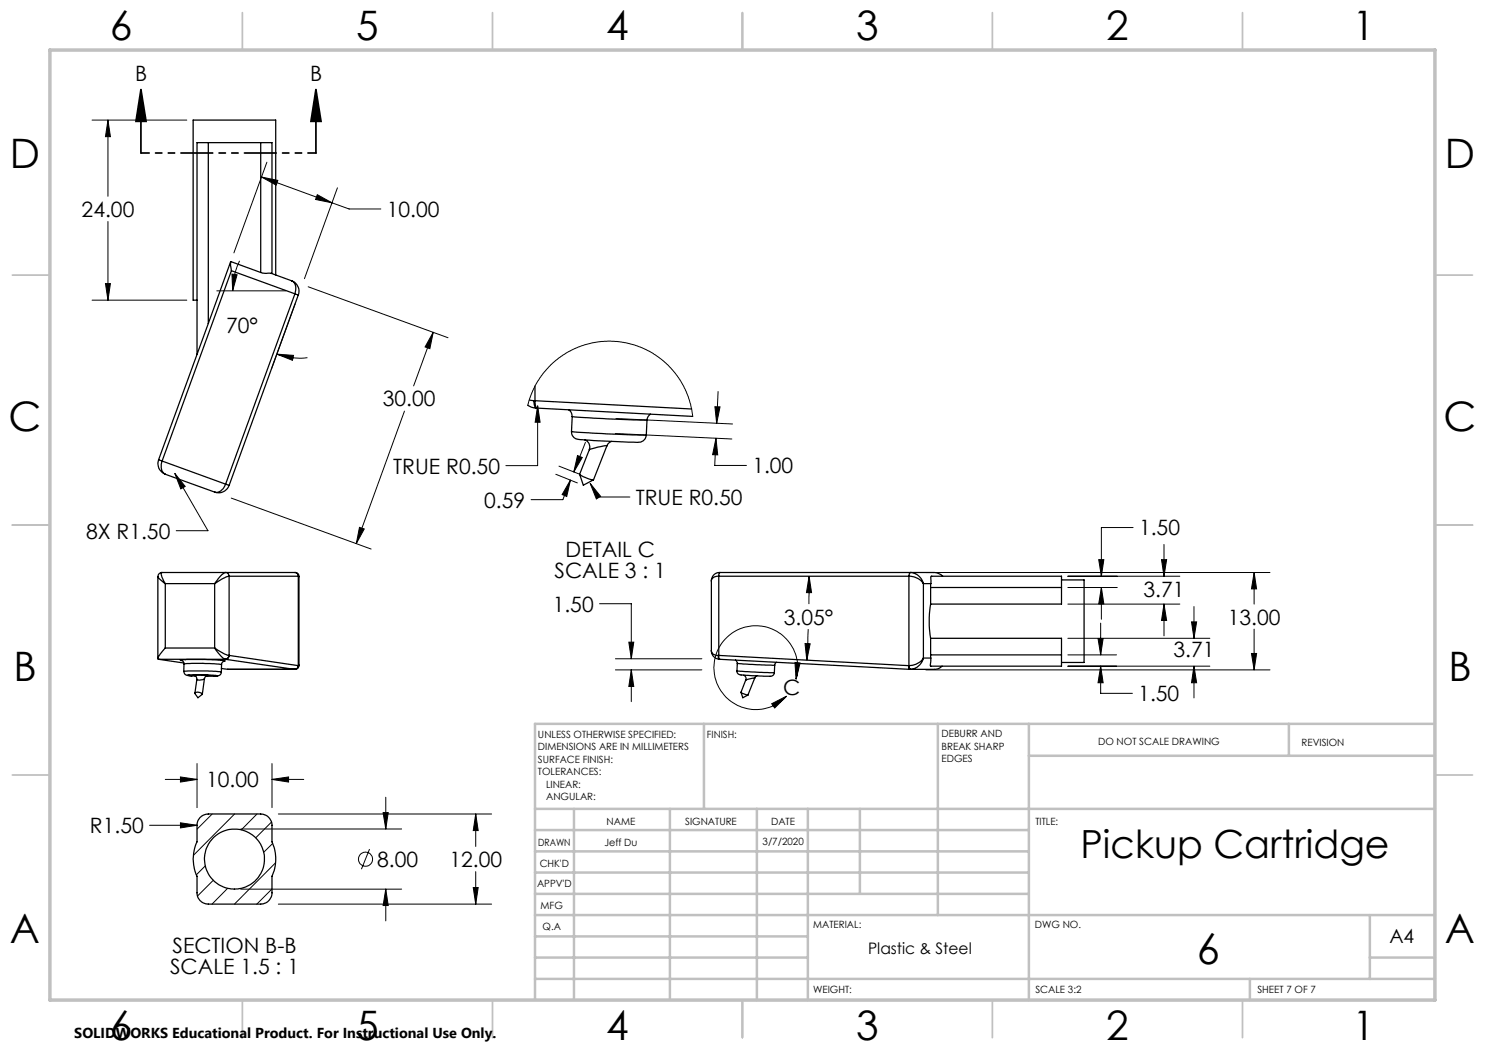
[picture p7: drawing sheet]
<svg xmlns="http://www.w3.org/2000/svg" width="297mm" height="210mm" viewBox="0 0 297 210" stroke-linecap="round" stroke-linejoin="round" font-family="sans-serif">
<g fill="none" stroke="#000" stroke-width=".2">
<path d="M18.4 24h19M21.6 24l.5 3.3h-1zM21.6 24v15.3M52.3 35.4l3.3 .7-.4 .9zM52.3 35.4l14.1 5.2M53.4 32.4l-6.6 18.2M63.5 38.9l2.9 1.7-3.3-.7zM67.5 37.6l-6.6 18.1M21.1 56.7h1l-.5 3.3zM21.6 44.3v15.7M43.4 58.2h13.8M46.4 54.8l1 .2-.9 3.2z"/>
<path d="M47.9 52.2a14.1 14.1 0 0 0-1.4 6M61.6 57.4l28 10.1M66.4 40.6l3.4 1.2h6.4M18.4 60h19M55.4 70.8l3.3 .3-.2 1zM55.4 70.8a13.4 13.4 0 0 0 6.1 .7M59 60.8l-4.7 13M86.6 66.5l-.6 3.2-1-.3zM86.6 66.5l-3.9 10.7M143.6 78.3l-.3 6.4M35 94.7l2 2.6-.8 .5zM35 94.7l6.6 11.4h-6.4"/>
<path d="M46.2 99.6l28 10.2M80.9 82.2l-9.6 26.5M105.6 81.1l.9-2.9 1.5-2.6 2.2-2.7 1.6-1.3 2.8-1.7 2.3-.9 3.4-.7h3.1l3.5 .7 2.2 .9 2.1 1.2 2.3 1.8 1.9 2.2 1.7 2.8 1 3.1 .4 2.3M107.5 81.2l.5 3.2h-1zM107.5 81.2v11.9h-6.3M111.2 94.9l4.3 1.7M111.8 93.2l4.3 1.7M114.1 96l-.8 3.3-.9-.4zM114.1 96l-1.5 3.9h-6.4M115.5 91.1l1 .4-1.7 2.9zM117.1 88.5l-2.3 5.9M118 96.7l2.1 2.6-.8 .5z"/>
<path d="M118 96.7l1.6 2.7h6.4M123 86.7l23.4 1.1M123.2 83.7l23.3 1.1M143 81.3l1 .1-.7 3.3zM143.2 87.7l.3 3.3-1-.1zM143.2 87.7l-.3 5.4h6.4M71.9 105.5l.9 .3-1.5 2.9zM161.8 115.2l.5 3.3h-1zM161.8 115.2v5.6M185.2 114.5h68.8M213.6 115.2h22.4M213.6 117.5h9.8"/>
<path d="M219.7 111.9h1.1l-.5 3.3zM220.3 117.5l.5 3.3h-1.1zM220.3 117.5v6.4M226.6 105.5h-6.3v9.7M232.3 111.9h1l-.5 3.3zM232.8 108.9v6.3M250.8 114.5l.5 3.3h-1zM250.8 114.5v6.3M119.9 120.7h6.4v11.1M123.1 134h17.3M123.1 131.8h17.3M125.8 128.4h1l-.5 3.4z"/>
<path d="M126.3 134l.5 3.3h-1zM126.3 134v6.3M159 132.5l1 .1-.8 3.2zM159.2 135.8a8.4 8.4 0 0 0-8.8-10.6 8.4 8.4 0 0 0-6.8 12 8.4 8.4 0 0 0 13.7 2M161 128.7l1 .1-.6 3.2zM161.6 125.8l-.2 6.2M185.2 134h68.8M213.6 127.7h28.4M213.6 133.2h28.4M213.6 120.8h22.4M213.6 131h9.7M219.6 127.7h1l-.5 3.3z"/>
<path d="M220.1 133.2v5.5h6.4M220.1 124.6v6.4M220.1 133.2l.5 3.4h-1zM232.8 120.8l.5 3.3h-1zM232.8 120.8v6.4M238.3 124.4h1l-.5 3.3zM238.8 133.2l.5 3.4h-1zM238.8 121.3v6.4M238.8 133.2v6.4M250.3 130.7h1l-.5 3.3zM250.8 125.8v8.2M33.1 155.9h6.3"/>
<path d="M36.1 155.4l3.3 .5-3.3 .5zM39.4 152.7v8.8M54.4 155.9l3.3-.5v1zM54.4 152.7v8.8M54.4 155.9h6.3M77.2 159.4v6.4M154.3 140.7l3-1.5-2.4 2.4zM29.9 165.1h9.5M36.1 164.6l3.3 .5-3.3 .5zM41.1 173.2l-1.8 1.8M42.4 162.8l-3 3M42.7 176.1l-3.2 3.1"/>
<path d="M45.5 177.7l-3.1 3.1M46.9 162.8l-8.2 8.3M48.2 177.8h32.1M48.2 165.8h32.1M51.4 162.8l-3.1 3.2M54.3 164.4l-3.1 3.2M54.4 177.8l-3 3M54.5 168.7l-1.8 1.8M55.1 172.6l-8.2 8.2M55.7 162.8h42.6M73.9 169.8l-1.6 4M76.6 162.5h1l-.4 3.3z"/>
<path d="M77.2 177.8l.4 3.3h-1zM77.2 177.8v6.4M94.7 177.5h.9l-.5 3.3zM95.1 162.8l.5 3.3h-.9zM95.1 162.8v6.5M95.1 174.3v6.5M55.7 180.8h42.6"/>
<circle cx="73.1" cy="171.8" r="1.4"/>
</g>
<path d="M28.2 17.9l1 6.4h-2zM28.2 17.9v12.7M63.2 17.9l1 6.4h-2zM63.2 17.9v12.7" fill="none" stroke="#000" stroke-width=".35"/>
<path d="M63.2 30.6h-35" fill="none" stroke="#000" stroke-width=".35" stroke-dasharray="6.3 1.3 1.3 1.3 1.3 1.3" stroke-dashoffset="4.7"/>
<g fill="none" stroke="#c0c0c0" stroke-width=".35">
<path d="M48.5 2.5v7.5M98.5 2.5v7.5M148.5 2.5v7.5M198.5 2.5v7.5M248.5 2.5v7.5M2.5 55h7.5M287 55h7.5M2.5 105h7.5M287 105h7.5M2.5 155h7.5M287 155h7.5M48.5 200v7.5"/>
<path d="M98.5 200v7.5M148.5 200v7.5M198.5 200v7.5M248.5 200v7.5"/>
</g>
<g fill="none" stroke="#c0c0c0" stroke-width=".5">
<path d="M140.8 144.8v17M187.6 144.8v38.2M205.8 144.8v55.2M205.8 151.2h81.2M257.8 144.8v6.4M287 144.8h-180v55.2M107 161.8h180M107 178.8h98.8M107 174.5h98.8M107 170.3h98.8M107 166h98.8M114.8 161.8v38.2"/>
<path d="M134 161.8v38.2M151.4 161.8v38.2M161.6 161.8v38.2M172 161.8v17M107 195.8h180M107 191.5h54.6M107 187.3h54.6M107 183h180M250 195.8v4.2M274 191.5h13M274 183v12.8"/>
</g>
<path d="M10 10h277v190h-277z" fill="none" stroke="#c0c0c0" stroke-width=".7"/>
<g fill="#000">
<path d="M63.2 17.9l1 6.4h-2zM28.2 17.9l1 6.4h-2z"/>
<path d="M46.4 54.8l1 .2-.9 3.2zM55.4 70.8l3.3 .3-.2 1zM71.9 105.5l.9 .3-1.5 2.9zM86.6 66.5l-.6 3.2-1-.3zM63.5 38.9l2.9 1.7-3.3-.7zM52.3 35.4l3.3 .7-.4 .9zM21.1 56.7h1l-.5 3.3zM21.6 24l.5 3.3h-1zM35 94.7l1.2 3.1 .8-.5zM250.3 130.7h1l-.5 3.3zM250.8 114.5l.5 3.3h-1zM125.8 128.4h1l-.5 3.4zM126.3 134l.5 3.3h-1zM238.3 124.4h1l-.5 3.3zM238.8 133.2l.5 3.4h-1zM232.8 120.8l.5 3.3h-1zM232.3 111.9h1l-.5 3.3zM219.6 127.7h1l-.5 3.3zM220.1 133.2l.5 3.4h-1zM220.3 117.5l.5 3.3h-1.1zM219.7 111.9h1.1l-.5 3.3zM161 128.7l1 .1-.6 3.2zM161.8 115.2l.5 3.3h-1zM77.2 177.8l.4 3.3h-1zM76.6 162.5h1l-.4 3.3zM36.1 155.4l3.3 .5-3.3 .5zM54.4 155.9l3.3-.5v1zM94.7 177.5h.9l-.5 3.3zM95.1 162.8l.5 3.3h-.9zM36.1 164.6v1l3.3-.5zM143 81.3l1 .1-.7 3.3zM143.2 87.7l.3 3.3-1-.1zM107.5 81.2l-.5 3.2h1zM118 96.7l1.3 3.1 .8-.5zM115.5 91.1l1 .4-1.7 2.9zM114.1 96l-.8 3.3-.9-.4z"/>
<path d="M159 132.5l1 .1-.8 3.2zM154.3 140.7l3-1.5-2.4 2.4z"/>
</g>
<g fill="none" stroke="#000" stroke-width=".25">
<path d="M41.7 28.5h-2.3v42.4M41.7 28.5v36.2M41.7 28.5h10.4M52.1 28.5h2.3v26.2M52.1 28.5v26M46.1 52.3v.9l.2 .9M46.1 52.3l-4.4 12.4M46.1 52.3l6 2.2M46.3 54.1l-13.9 38.1M46.3 54.1l12.7 4.7M52.1 54.5l1 .2 1.1-.1 4.1 1.6M55.1 55v-31h-16.5v36h.8"/>
<path d="M58.3 56.2a1.98 1.98 0 0 1 .7 2.6M58.3 56.2a2.23 2.23 0 0 1 1.4 2.8M59 58.8l.7 .2M59 58.8l-13.9 38M59.7 59l-13.9 38.1M41.7 64.7l-10 27.3M107 77.2v2.9M31.7 92l.7 .2M31.7 92a2.25 2.25 0 0 0 1.4 2.9M32.4 92.2a2.09 2.09 0 0 0 .7 2.7M32.4 92.2l12.7 4.6M33.1 94.9l9.8 3.5"/>
<path d="M45.1 96.8l.7 .3M45.1 96.8a1.97 1.97 0 0 1-2.2 1.6M45.8 97.1a2.25 2.25 0 0 1-2.9 1.3M105.6 81.1l.7 .3 1 .2M105.9 80l.9 .1M106.8 80.1a1.37 1.37 0 0 0 .5 1.5M106.8 80.1h.2M107 80.1a1.38 1.38 0 0 0 .5 1.5M107 80.1l31.3 1.7M107.3 81.6h.2M107.5 81.6l31 1.7M113.7 82h.1a1.5 1.5 0 0 1 .6 1.3"/>
<path d="M114.3 86.3a1.55 1.55 0 0 0 1.7 1.6M114.3 86.3l7 .5 8 .2M114.4 83.3l7 .5 8 .2-.1 3M114.4 83.3l-.1 3M115.9 94.9l.8 2.1 2-1M116 87.9l11.5 .6M117 88a1.43 1.43 0 0 1 .9 1.9M121.4 89.1l-2.7 6.8a5.6 5.6 0 0 1-2.8-1M121.4 89.1l-2 .4-1.5 .4-2 5M122.3 88.3l-.7 .4-.2 .5M129.3 87a1.63 1.63 0 0 1-1.7 1.5M130.1 82.8l-.5 .6-.2 .6"/>
<path d="M32.4 114.5a.83 .83 0 0 0-.8 .8M32.4 114.5h-.1a2.77 2.77 0 0 0 .8 2.2M32.4 114.5h26.6M33.1 116.7l-1.1-.9-.4-.5v16.4M33.1 116.7h9.8M33.1 116.7v12.9M42.9 116.7v12.9M45.8 115.2l-1.5 .6-1.4 .9M45.8 115.2a.68 .68 0 0 0-.4-.6 .68 .68 0 0 0-.8 .2l-.9 .9-.8 1M45.8 115.2v15.9M45.8 115.2h13.9M59 114.5a.79 .79 0 0 1 .8 .8"/>
<path d="M59 114.5a.67 .67 0 0 1 .7 .7M59.7 115.2l.1 .1v17.7M59.7 115.2v17.9M142.3 116.2v13.9M143.8 115.2a1.22 1.22 0 0 0-1.5 1M143.8 115.2h38M143.8 115.2v15.9M144 114.5a1.64 1.64 0 0 0-1.7 1.7M144 114.5l-.1 .1-.1 .6M144 114.5h42.9l.8 .2 .8 .5M181.8 115.2a3.4 3.4 0 0 1 2.9 1.5M181.8 115.2l.2-.7a2.73 2.73 0 0 1 2.7 2.2"/>
<path d="M181.8 115.2v17.9M184.7 116.7h1.5M184.7 116.7v14.9M186.1 117.5v3.3M186.1 117.5h26.2M186.2 116.7v-1.5h26.1v2.3M186.2 116.7l-.1 .8M212.3 116h4.5v16.5h-4.5M212.3 117.5v3.3h-26.2M31.7 131.9h13.4M31.7 131.9l5.1 .7M33.1 129.6l-.6 .6a2.46 2.46 0 0 0-.9 1.6l.1 .1"/>
<path d="M33.1 129.6h9.8M36.3 132.1l-.2-.1 1.2-.1h3.8l3.9 .3h-.2M36.3 132.1l.4 .2 .1 .5M36.8 134.3a.98 .98 0 0 0 1.2 .8l.3 .1M36.8 132.8l3.8-.1 3.7 .2M36.8 132.8v1.5l4.7-.1 2.8 .2M38.8 135.1l-.2-.1 3.1 .1-.6 .2-.2 .4M38.8 135.1a.71 .71 0 0 1 .6 .8M39 138.6a1.21 1.21 0 0 1 1.5 .2l-.9 .8zM39.1 135.2l-1.6-.1 3.6-.1 2.4 .1-2.3 .1M39.4 135.9l-.4 2.7M40.9 135.7a1.77 1.77 0 0 1-1.5 .2"/>
<path d="M40.9 135.7l-.4 3.1M42.9 129.6l.5 .7a4.4 4.4 0 0 0 1.7 1.6M42.9 129.6l2 1.2 .9 .3M44.3 134.4a1.18 1.18 0 0 1-1.5 .8M44.3 133.7l1.2 .2h13.5M44.3 132.9v1.5M44.8 132.2l-.4 .3-.1 .4M45.1 131.9h.1M45.1 131.9l13.8 2M45.8 131.1a.79 .79 0 0 1-.7 .8M45.8 131.1h.1M45.8 131.1a.78 .78 0 0 1-.7 .8"/>
<path d="M45.8 131.1l13.9 2M58.9 133.9h.1M59.7 133.1a.72 .72 0 0 1-.8 .8M59.7 133.1h.1M59.7 133.1a.67 .67 0 0 1-.7 .8M59.8 133l-.1 .6-.7 .3M59.8 133l-.1 .1M142.3 130.1a1.68 1.68 0 0 0 1.6 1.8M142.3 130.1a1.09 1.09 0 0 0 1.4 1M143.7 131.1v.4l.2 .4M143.7 131.1h.1M143.8 131.1v.4l.2 .4"/>
<path d="M143.8 131.1l37.9 2M143.9 131.9h.1M144 131.9l38 2M147.1 132l.4 .7M147.4 134.2a.81 .81 0 0 0 .8 .8M147.4 134.2l7.5 .3M147.5 132.7l7.4 .3M147.5 132.7l-.1 1.5M148.2 138.5l1.4 .5M148.2 138.5l.4 1.1 1-.6M148.7 135a.75 .75 0 0 1 .5 1M149.2 136l-1 2.5"/>
<path d="M151 135.6l-1.8 .4M151 135.6l-1.4 3.4M151.4 135.2l-.4 .4M154.9 134.5a1.08 1.08 0 0 1-1.5 .7l-5.2-.2M154.9 133v1.5M155.3 132.5l-.4 .5M181.7 133.1h.1M181.7 133.1l.1 .6 .2 .2M181.8 133.1l.3 .8M182 133.9h.1M184.7 131.6a3.5 3.5 0 0 1-2.9 1.5M184.7 131.6a2.96 2.96 0 0 1-2.6 2.3"/>
<path d="M184.7 131.6h1.5M186.1 120.8a20.9 20.9 0 0 0 0 6.9M186.1 131l.1 .6M186.1 127.7v3.3M186.1 127.7h26.2v3.3M186.1 131h26.2M188.4 133.2a2.07 2.07 0 0 1-1.5 .7h-4.8M212.3 131v2.2h-26.1l-.1-.1 .1-1.5M40 163.5a2.38 2.38 0 0 1 1.7-.7h10.4a2.28 2.28 0 0 1 2.3 2.3v3.3a8.4 8.4 0 0 1 0 6.9v3.3a2.28 2.28 0 0 1-2.3 2.2h-10.4a2.28 2.28 0 0 1-2.3-2.2v-3.3a8 8 0 0 1 0-6.9v-3.3a2.25 2.25 0 0 1 .6-1.6z"/>
<circle cx="46.9" cy="171.8" r="6"/>
</g>
<text font-size="8.5" x="239.3" y="192.7">6</text>
<g font-size="8.1">
<text x="22" y="8">6</text>
<text x="71.2" y="8">5</text>
<text x="121.2" y="8">4</text>
<text x="171.3" y="8">3</text>
<text x="221.3" y="8">2</text>
<text x="270.5" y="8">1</text>
<text x="2" y="33.6">D</text>
<text x="289" y="33.6">D</text>
<text x="1.7" y="86.1">C</text>
<text x="288.7" y="86.1">C</text>
<text x="2.7" y="136.1">B</text>
<text x="289.7" y="136.1">B</text>
<text x="2" y="188.6">A</text>
<text x="289" y="188.6">A</text>
<text x="22" y="208">6</text>
<text x="71.2" y="208">5</text>
<text x="121.2" y="208">4</text>
<text x="171.3" y="208">3</text>
<text x="221.3" y="208">2</text>
<text x="270.5" y="208">1</text>
</g>
<text font-size="7.8" x="216.1" y="171.6">Pickup Cartridge</text>
<g font-size="4.2">
<text x="27" y="16.2">B</text>
<text x="62" y="16.2">B</text>
<text x="16.3" y="43.4">24.00</text>
<text x="77.3" y="43.4">10.00</text>
<text x="45.2" y="66.6">70°</text>
<text x="76.5" y="81.3">30.00</text>
<text x="78.6" y="94.7">TRUE R0.50</text>
<text x="150.5" y="94.7">1.00</text>
<text x="96.8" y="101.5">0.59</text>
<text x="127.2" y="101">TRUE R0.50</text>
<text x="17.2" y="107.7">8X R1.50</text>
<text x="227.8" y="107.1">1.50</text>
<text x="113.1" y="111.4">DETAIL C</text>
<text x="110.9" y="115.6">SCALE 3 : 1</text>
<text x="228.7" y="119.4">3.71</text>
<text x="110.5" y="122.3">1.50</text>
<text x="156.8" y="124.9">3.05°</text>
<text x="245.5" y="124.9">13.00</text>
<text x="234.7" y="131.3">3.71</text>
<text x="156.7" y="139.1">C</text>
<text x="227.7" y="140.2">1.50</text>
<text x="41.2" y="157.5">10.00</text>
<text x="18" y="166.6">R1.50</text>
<text x="75.5" y="173.4">8.00</text>
<text x="89.9" y="173.4">12.00</text>
<text x="34.5" y="190.6">SECTION B-B</text>
<text x="34" y="194.8">SCALE 1.5 : 1</text>
</g>
<text font-size="3.9" x="277.9" y="188.5">A4</text>
<text font-size="3.2" x="173.6" y="190.9">Plastic &amp; Steel</text>
<text font-size="2.9" x="14.9" y="207.6">SOLIDWORKS Educational Product. For Instructional Use Only.</text>
<g font-size="2">
<text x="107.6" y="147.6">UNLESS OTHERWISE SPECIFIED:</text>
<text x="141.4" y="147.6">FINISH:</text>
<text x="188.3" y="147.5">DEBURR AND</text>
<text x="188.3" y="150">BREAK SHARP</text>
<text x="219.6" y="149">DO NOT SCALE DRAWING</text>
<text x="260.3" y="149.2">REVISION</text>
<text x="107.6" y="150.1">DIMENSIONS ARE IN MILLIMETERS</text>
<text x="107.6" y="152.6">SURFACE FINISH:</text>
<text x="107.6" y="155.1">TOLERANCES:</text>
<text x="188.3" y="152.5">EDGES</text>
<text x="109.2" y="157.6">LINEAR:</text>
<text x="109.2" y="160.1">ANGULAR:</text>
<text x="121.3" y="165">NAME</text>
<text x="137" y="164.9">SIGNATURE</text>
<text x="154.2" y="164.9">DATE</text>
<text x="207.1" y="164.9">TITLE:</text>
<text x="107.6" y="169.1">DRAWN</text>
<text x="107.9" y="173.3">CHK'D</text>
<text x="120.9" y="169.1">Jeff Du</text>
<text x="152.5" y="168.9">3/7/2020</text>
<text x="107.4" y="177.4">APPV'D</text>
<text x="108.1" y="181.8">MFG</text>
<text x="108.5" y="186">Q.A</text>
<text x="162.6" y="185.5">MATERIAL:</text>
<text x="207" y="185.5">DWG NO.</text>
<text x="162.6" y="198.5">WEIGHT:</text>
<text x="207.1" y="198.6">SCALE 3:2</text>
<text x="251.5" y="198.6">SHEET 7 OF 7</text>
</g>
</svg>
